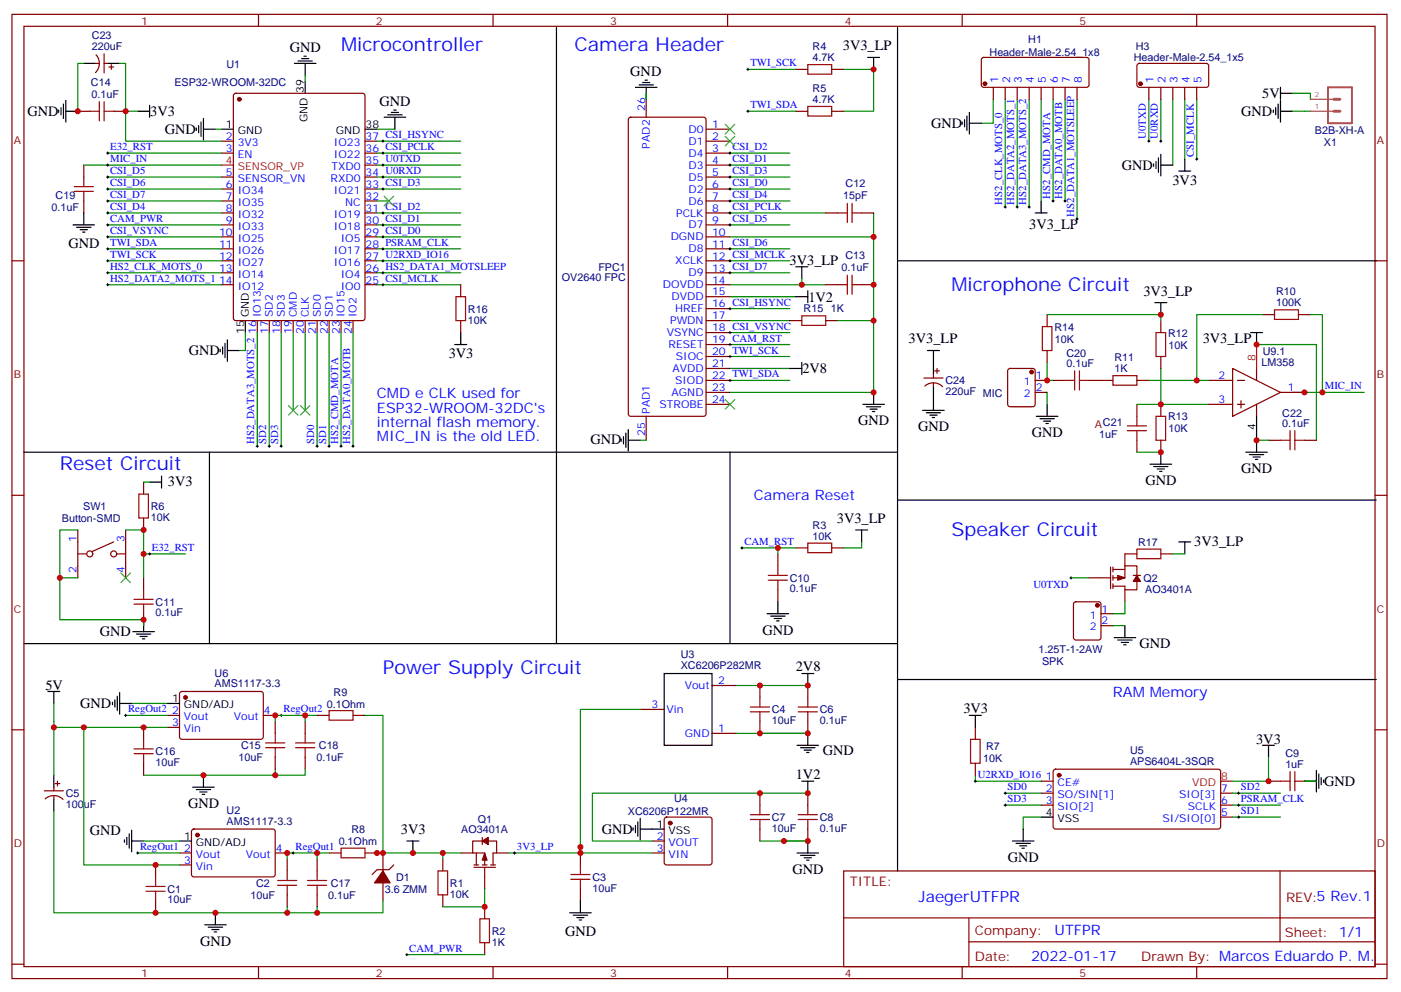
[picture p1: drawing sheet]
<svg xmlns="http://www.w3.org/2000/svg" width="413mm" height="293mm" viewBox="0 0 413 293" stroke-linecap="round" stroke-linejoin="round" font-family="sans-serif">
<g fill="none" stroke="#870000" stroke-width=".35">
<path d="M3.5 4.2h405.4v284.4h-405.4zM7.1 7.8h398.2v277.2h-398.2zM28.2 18.7h1.1M28.3 16.2a3.8 3.8 0 0 1-.2 5.2M30.7 15.9v5.6M30.7 18.7h1M32.1 19.8h1.4M32.8 19.1v1.4M76.2 4.2v3.6M145.3 4.2v3.6M214.5 4.2v3.6M283.6 4.2v3.6"/>
<path d="M289.5 17.1l.5-.2 30.6 .1 .4 .6v7.7l-.7 .5-30.6-.1-.4-.7v-7.4zM335.4 18.9l.4-.2 20.1 .1 .4 .6-.1 5.9-.6 .5-20-.1-.5-.7v-5.6zM352.8 4.2v3.6M22.9 32.8h3.6M33.5 32.8h3.5M69 27.7l.5-.2h37.4l.6 .4 .1 65.9-.5 .7h-37.6l-.7-.4v-65.9zM185.4 34.8l.5-.2h21.5l.7 .4v87.1l-.4 .6-21.8 .1-.6-.5-.1-87zM190.5 27.5v7.1M208.1 38.1h7.1M234.6 20.5h3.5M234.6 32.8h3.5M245.2 20.5h3.5"/>
<path d="M245.2 32.8h3.5M292.8 25.8v3.5M296.3 25.8v3.5M299.9 25.8v3.5M303.4 25.8v3.5M306.9 25.8v3.5M310.4 25.8v3.5M314 25.8v3.5M317.5 25.8v3.5M338.7 25.8v3.5M342.2 25.8v3.5M345.7 25.8v3.5"/>
<path d="M349.2 25.8v3.5M352.8 25.8v3.5M24.7 48.7v3.5M24.7 59.3v3.5M65.3 41.6h3.5M65.3 45.2h3.5M65.3 52.2h3.5M65.3 55.7h3.5M65.3 59.3h3.5M107.6 41.6h3.5M107.6 45.2h3.5M107.6 48.7h3.5"/>
<path d="M107.6 52.2h3.5M107.6 55.7h3.5M107.6 59.3h3.5M208.1 41.6h7.1M208.1 45.2h7.1M208.1 48.7h7.1M208.1 52.2h7.1M208.1 55.7h7.1M208.1 59.3h7.1M3.5 76.9h3.6M65.3 76.9h3.5M65.3 62.8h3.5"/>
<path d="M65.3 66.3h3.5M65.3 69.8h3.5M65.3 73.4h3.5M107.6 76.9h3.5M107.6 62.8h3.5M107.6 66.3h3.5M107.6 69.8h3.5M107.6 73.4h3.5M208.1 76.9h7.1M208.1 62.8h7.1M208.1 66.3h7.1M208.1 69.8h7.1"/>
<path d="M208.1 73.4h7.1M243.4 62.8h3.5M254 62.8h3.5M405.3 76.9h3.6M65.3 80.4h3.5M65.3 84h3.5M75.8 94.5v3.6M79.4 94.5v3.6M82.9 94.5v3.6M86.4 94.5v3.6M90 94.5v3.6M93.5 94.5v3.6"/>
<path d="M97 94.5v3.6M100.5 94.5v3.6M104.1 94.5v3.6M107.6 80.4h3.5M107.6 84h3.5M135.8 84v3.5M135.8 94.5v3.6M208.1 80.4h7.1M208.1 84h7.1M208.1 87.5h7.1M208.1 91h7.1M208.1 94.5h7.1"/>
<path d="M208.1 98.1h7.1M232.8 94.5h3.6M243.4 84h3.5M243.4 94.5h3.5M254 84h3.5M308.7 92.8v3.5M342.2 94.5v3.6M372.2 92.8h3.5M382.8 92.8h3.5M208.1 101.6h7.1M208.1 105.1h7.1M208.1 108.7h7.1"/>
<path d="M208.1 112.2h7.1M208.1 115.7h7.1M208.1 119.2h7.1M272.3 111.5h5.7M272.6 113.9a3.8 3.8 0 0 1 5.3 .1M275.2 110.4v1.1M275.2 112.9v1M275.5 109.4h1.4M276.2 108.7v1.4M297.3 108.9l.4-.2h6.7l.5 .2 .3 .5v9.8l-.3 .5-.5 .2h-6.7l-.5-.2-.2-.5v-9.8zM305.2 112.2h3.5M305.2 115.7h3.5"/>
<path d="M308.7 103.4v3.5M310.4 112.2h3.6M321 112.2h7.1M335.1 112.2h3.6M335.1 119.2v3.6M342.2 105.1v3.6M342.2 119.2v3.6M356.3 112.2h7.1M356.3 119.2h7.1M363.4 108.7l14.1 7-14.1 7.1zM364.8 112.2h2.1M364.8 119.2h2.1"/>
<path d="M365.8 118.2v2.1M370.4 108.7v3.5M370.4 119.2v3.6M377.5 115.7h7M190.5 122.8v7M335.1 129.8v3.5M342.2 129.8v3.5M373.9 129.8h3.6M384.5 129.8h3.6M3.5 146h3.6M22.9 156.3v14.1M33.5 159.8l-6.3 2.8"/>
<path d="M37 156.3v14.1M42.3 142.2v3.5M42.3 152.8v3.5M405.3 146h3.6M22.9 163.3h2.5M34.6 163.3h2.4M42.3 170.4v3.5M229.3 163.3v3.6M229.3 173.9v3.5M234.6 161.6h3.5M245.2 161.6h3.5M316.7 177.7l.4-.3h6.7l.5 .3 .3 .5v9.8l-.3 .5-.5 .2h-6.7l-.5-.2-.2-.5v-9.8z"/>
<path d="M321 170.4h6.4M327.4 167.2v6.4M328.1 167.9h3.5M328.1 167.2v1.4M328.1 169.7v1.4M328.1 172.2v1.4M331.6 166.9h3.5v2.8M331.6 166.9v3.5h-3.5M331.6 173.9v3.5M334.1 169.7h2.1M335.1 171.4v2.5h-3.5v-1h-3.5M335.1 163.3h-3.5v3.6"/>
<path d="M342.2 163.3h3.5M42.3 181v3.5M324.6 181h3.5M324.6 184.5h3.5M3.5 215.2h3.6M42.3 214.5v3.5M49.4 211h3.5M49.4 214.5h3.5M53.2 204.1l.4-.2 23.6 .1 .4 .6-.1 13-.6 .4h-23.6l-.4-.7v-12.7zM77.6 211h3.5M81.1 212.7v3.6M90 212.7v3.6"/>
<path d="M93.5 211h3.5M104.1 211h3.5M188.7 209.2h7.1M209.9 216.3h7.1M209.9 202.1h7.1M224 202.1v3.6M224 212.7v3.6M238.1 202.1v3.6M238.1 212.7v3.6M287.5 214.5v3.5M405.3 215.2h3.6M13.1 233.2h5.6"/>
<path d="M13.3 235.6a3.8 3.8 0 0 1 5.3 .1M15.9 232.1v1.1M15.9 234.6v1.1M16.2 231.1h1.4M16.9 230.4v1.4M42.3 225.1v3.5M81.1 223.3v3.5M90 223.3v3.5M224 233.9v3.5M238.1 233.9v3.5M287.5 225.1v3.5M306.9 230.4h3.5"/>
<path d="M306.9 233.9h3.5M306.9 237.4h3.5M310.7 227l.4-.2 48.3 .1 .4 .6v16.5l-.7 .5-48.2-.1-.5-.6v-16.3zM359.8 233.9h3.6M359.8 237.4h3.6M373.9 230.4h3.6M384.5 230.4h3.6M45.9 255.1v3.5M52.9 251.5h3.5M52.9 255.1h3.5M56.7 244.7l.4-.2h23.6l.4 .7v13l-.7 .4-23.5-.1-.5-.6v-12.7zM81.1 251.5h3.6"/>
<path d="M84.7 253.3v3.5M93.5 253.3v3.5M97 251.5h3.5M107.6 251.5h3.5M112.9 251.5v5.3M116.1 255.1l-1.4 1.4h-3.6l-1.4 1.4M130.5 253.3v3.5M135.8 251.5h3.5M139.3 251.5h3.6v3.6M139.7 255.1h1.4M139.7 255.8h6.3M140.4 251.5v3.6"/>
<path d="M142.2 248h-2.9v3.5M142.2 246.9v2.2M142.2 255.1h1.4M142.9 255.8v6.3M143.9 248h2.5v3.5h-1.1v3.6M144.6 255.1h1.4M146.4 251.5h3.5M171.1 251.5v3.6M192.3 251.5h3.5M192.3 248h3.5M196 241.2l.5-.3h12.7l.5 .3 .2 .5v12.7l-.2 .5-.5 .2h-12.7l-.5-.3-.2-.4v-12.7zM224 244.5v3.5"/>
<path d="M238.1 244.5v3.5M248.7 256.8h156.6v28.2h-156.6zM359.8 240.9h3.6M377.3 256.8v20.9M45.9 265.6v3.6M84.7 263.9v3.5M93.5 263.9v3.5M112.9 260.4v5.2M130.5 263.9v3.5M142.9 267.4v3.5M142.9 278v3.5M171.1 262.1v3.5"/>
<path d="M248.7 270.7h156.5M285.6 277.7h119.6M285.6 270.7v14.1M3.5 284.3h3.6M76.2 285v3.6M145.3 285v3.6M214.5 285v3.6M283.6 285v3.6M352.8 285v3.6M405.3 284.3h3.6"/>
<circle cx="26.5" cy="163.3" r=".88"/>
<circle cx="33.5" cy="163.3" r=".88"/>
</g>
<g fill="none" stroke="#000" stroke-width=".35">
<path d="M24.7 18.7h3.5M31.7 18.7h3.6M86.8 18.7h6.3M87.8 18h4.3M88.9 17.3h2.1M89.6 16.6h.7M90 18.7v3.5M164 8.1v181.7h-156.9M255.8 16.9h3.5M257.5 16.9v3.6M264.6 8.1v248.7M17.3 32.5v.7"/>
<path d="M18 31.8v2.1M18.7 30.7v4.2M19.4 32.8h3.5M19.4 29.6v6.4M40.6 32.8h3.5M44.1 31v3.6M57.9 37.7v.8M58.6 37v2.2M59.3 36v4.2M60 38.1h3.5M60 34.9v6.4M65.3 38.1h3.5"/>
<path d="M90 24v3.5M107.6 38.1h3.5M113.2 34.6h6.4M114.3 33.9h4.2M115.4 33.2h2.1M116.1 32.5h.7M116.4 34.6v3.5M187.3 25.8h6.4M188.4 25h4.2M189.4 24.3h2.2M190.1 23.6h.8M190.5 25.8v3.5"/>
<path d="M283.6 36v.7M284.3 35.3v2.1M285 34.2v4.3M285.8 36.3h3.5M285.8 33.2v6.3M375.4 32.5v.7M376.1 31.8v2.1M376.8 30.7v4.2M377.5 32.8h3.5M377.5 27.5h3.5M377.5 25.8v3.5M377.5 29.6v6.4"/>
<path d="M306.9 59.3v3.5M340.1 48.3v.7M340.8 47.6v2.1M341.5 46.6v4.2M342.2 45.5v6.4M342.2 48.7h3.5M347.5 50.4h3.5M349.2 46.9v3.5M21.5 66.3h6.4M22.6 67h4.2M23.6 67.7h2.2M24.3 68.4h.7"/>
<path d="M24.7 62.8v3.5M234.6 78.7h3.5M236.4 78.7v3.5M264.6 76.9h141.1M305.2 62.8h3.5M72.3 94.5v3.6M135.8 98.1v3.5M234.6 87.5h3.5M238.1 85.7v3.6M340.4 89.3h3.6M342.2 89.3v3.5M368.7 98.1h3.5"/>
<path d="M370.4 98.1v3.5M64.9 103v.7M65.6 102.3v2.1M66.3 101.2v4.3M67 103.4h3.6M67 100.2v6.3M134.1 101.6h3.5M232.8 108.7h3.6M236.4 106.9v3.5M254.4 119.2h6.3M255.4 119.9h4.2M257.5 115.7v3.5"/>
<path d="M273.4 103.4h3.5M275.2 103.4v7M275.2 113.9v7.1M308.7 119.2v3.6M7.1 133.3h257.5M61.7 133.3v56.5M183.1 129.5v.7M183.8 128.8v2.1M184.5 127.7v4.2M185.2 129.8h3.5M185.2 126.6v6.4M215.2 133.3v56.5"/>
<path d="M256.5 120.7h2.1M257.2 121.4h.7M272 121h6.3M273 121.7h4.3M274.1 122.4h2.1M274.8 123.1h.7M305.5 122.8h6.4M306.6 123.5h4.2M307.6 124.2h2.1M308.3 124.9h.7M339 136.9h6.4M340.1 137.6h4.2"/>
<path d="M341.1 138.3h2.2M341.8 139h.7M342.2 133.3v3.6M367.2 133.3h6.4M368.3 134.1h4.2M369.4 134.8h2.1M370.1 135.5h.7M370.4 122.8v10.5M44.1 142.2h3.5M47.6 140.4v3.5M252.2 156.3h3.6M254 156.3v3.5"/>
<path d="M264.6 147.5h141.1M347.5 159.8h3.5M349.2 159.8v3.5M229.3 177.4v3.6M39.2 186.3h6.3M40.2 187h4.2M41.3 187.7h2.1M42 188.4h.7M42.3 182.7v3.6M164 189.8h100.6M195.8 198.6h14.1v21.2h-14.1zM226.1 181h6.4"/>
<path d="M227.2 181.7h4.2M228.2 182.4h2.2M229 183.1h.7M236.4 198.6h3.5M238.1 198.6v3.5M328.4 188h6.4M329.5 188.7h4.2M330.6 189.4h2.1M331.3 190.1h.7M331.6 184.5v3.5M14.1 203.9h3.5M15.9 203.9v3.5"/>
<path d="M33.2 207.1v.7M33.9 206.4v2.1M34.6 205.3v4.3M35.3 207.4h3.5M35.3 204.3v6.3M49.4 207.4h3.5M234.9 219.8h6.4M238.1 216.3v3.5M264.6 200.4h141.1M285.8 211h3.5M287.5 211v3.5M372.2 219.8h3.5"/>
<path d="M373.9 219.8v3.5M15.9 228.6v3.5M15.9 235.7v3.5M56.8 232.1h6.3M57.9 232.8h4.2M58.9 233.5h2.1M59.6 234.2h.7M60 228.6v3.5M236 220.5h4.2M236.4 230.4h3.5M237.1 221.2h2.1M237.8 221.9h.7"/>
<path d="M238.1 230.4v3.5M384.5 230.4h3.6M388.1 227.2v6.3M388.8 228.2v4.3M389.5 229.3v2.1M390.2 230v.7M36.7 247.7v.7M37.4 246.9v2.2M38.1 245.9v4.2M38.8 248h3.5M38.8 244.8v6.4M52.9 248h3.5"/>
<path d="M119.9 248h3.6M121.7 248v3.5M186.6 244.1v.7M187.3 243.4v2.1M188 242.4v4.2M188.7 244.5h7.1M188.7 241.3v6.4M234.9 251.5h6.4M236 252.2h4.2M237.1 252.9h2.1M237.8 253.6h.7M238.1 248v3.5"/>
<path d="M298.4 248h6.4M299.5 248.7h4.2M300.6 249.4h2.1M301.3 250.1h.7M301.6 244.5v3.5M306.9 240.9h3.5M60.3 272.7h6.4M61.4 273.4h4.2M62.4 274.1h2.2M63.1 274.8h.8M63.5 269.2v3.5M167.9 269.2h6.4"/>
<path d="M169 269.9h4.2M170 270.6h2.2M170.7 271.3h.7M171.1 265.6v3.6"/>
</g>
<path d="M65.3 48.7h3.5M370.4 101.6v7.1M359.8 230.4h3.6" fill="none" stroke="#f00" stroke-width=".35"/>
<g fill="#870000" stroke="#870000" stroke-width=".35">
<path d="M142.9 251.5l.7 2.1h-1.4z"/>
<path d="M142.2 248l1.7-1.1v2.2z"/>
<path d="M112.9 256.8l2.1 3.6h-4.6z"/>
<path d="M329.5 169.7l2.1 .7-2.1 .7z"/>
<path d="M335.1 169.7l1.1 1.7h-2.1z"/>
<circle cx="70.6" cy="29.3" r=".53"/>
<circle cx="58.2" cy="246.2" r=".53"/>
<circle cx="197.6" cy="242.7" r=".53"/>
<circle cx="312.2" cy="228.6" r=".53"/>
<circle cx="290.3" cy="24.7" r=".53"/>
<circle cx="54.7" cy="205.7" r=".53"/>
<circle cx="304.1" cy="109.7" r=".53"/>
<circle cx="323.5" cy="178.5" r=".53"/>
<circle cx="336.2" cy="24.7" r=".53"/>
</g>
<g fill="none" stroke="#a10000" stroke-width=".35">
<path d="M238.1 19.1h7.1v2.8h-7.1zM26.5 32.8h2.8M29.3 30v5.6M30.7 30v5.6M30.7 32.8h2.8M238.1 31.4h7.1v2.8h-7.1zM21.9 56.4h5.6M21.9 55h5.6M24.7 52.2v2.8M24.7 56.4v2.9M249.8 60v5.6M251.2 60v5.6"/>
<path d="M246.9 62.8h2.9M251.2 62.8h2.8M134.4 87.5h2.8v7h-2.8zM236.4 93.1h7v2.9h-7zM246.9 84h2.9M249.8 81.1v5.7M251.2 81.1v5.7M251.2 84h2.8M307.3 96.3h2.8v7.1h-2.8zM340.8 98.1h2.8v7h-2.8zM375.7 91.4h7.1v2.8h-7.1zM314 112.2h2.8"/>
<path d="M316.8 109.4v5.6M318.2 112.2h2.8M318.2 109.4v5.6M328.1 110.8h7v2.8h-7zM332.3 127h5.7M332.3 125.6h5.7M335.1 122.8v2.8M335.1 127v2.8M340.8 122.8h2.8v7h-2.8zM377.5 129.8h2.8M380.3 127v5.6M381.7 127v5.6"/>
<path d="M381.7 129.8h2.8M40.9 145.7h2.8v7.1h-2.8zM39.5 176.7h5.7M39.5 178.2h5.7M42.3 173.9v2.8M42.3 178.2v2.8M226.5 169.7h5.6M226.5 171.1h5.6M229.3 166.9v2.8M229.3 171.1v2.8M238.1 160.2h7.1v2.8h-7.1zM335.1 161.9h7.1v2.8h-7.1z"/>
<path d="M42.3 218v2.8M78.3 219.1h5.7M81.1 216.3v2.8M87.1 219.1h5.7M90 216.3v2.8M97 209.6h7.1v2.8h-7.1zM221.2 208.5h5.6M221.2 209.9h5.6M224 205.7v2.8M224 209.9v2.8M235.3 208.5h5.6M235.3 209.9h5.6"/>
<path d="M238.1 205.7v2.8M238.1 209.9v2.8M286.1 218h2.8v7.1h-2.8zM39.5 220.8h5.7M39.5 222.3h5.7M42.3 222.3v2.8M78.3 220.5h5.7M81.1 220.5v2.8M87.1 220.5h5.7M90 220.5v2.8M224 237.4v2.8M238.1 237.4v2.8"/>
<path d="M377.5 230.4h2.8M380.3 227.5v5.7M381.7 230.4h2.8M381.7 227.5v5.7M45.9 258.6v2.8M81.8 259.6h5.7M84.7 256.8v2.8M90.7 259.6h5.6M93.5 256.8v2.8M100.5 250.1h7.1v2.8h-7.1zM129.1 256.8h2.8v7.1h-2.8zM168.3 257.9h5.6"/>
<path d="M168.3 259.3h5.6M171.1 255.1v2.8M171.1 259.3v2.8M221.2 240.2h5.6M221.2 241.7h5.6M224 241.7v2.8M235.3 240.2h5.6M235.3 241.7h5.6M238.1 241.7v2.8M43 261.4h5.7M43 262.8h5.7M45.9 262.8v2.8"/>
<path d="M81.8 261.1h5.7M84.7 261.1v2.8M90.7 261.1h5.6M93.5 261.1v2.8M141.5 270.9h2.8v7.1h-2.8z"/>
</g>
<g fill="none" stroke="#008700" stroke-width=".35">
<path d="M24.7 18.7h-1.8v14.1M35.3 18.7h1.7v14.1M40.6 32.8h-3.6v8.8h28.3M63.5 38.1h1.8M90 22.2v1.8M111.1 38.1h5.3M190.5 27.5v1.8M220.5 32.8h14.1M220.5 20.5h14.1M248.7 20.5h8.8v12.3h-8.8M292.8 29.3v7h-3.5M296.3 29.3v31.7"/>
<path d="M299.9 29.3v31.7M303.4 29.3v31.7M306.9 29.3v30M310.4 29.3v30M314 29.3v30M317.5 29.3v35.3M338.7 29.3v12.3M342.2 29.3v12.3M345.7 29.3v19.4M349.2 29.3v17.6M352.8 29.3v17.6M381 27.5h5.3v1.8"/>
<path d="M381 32.8h5.3M24.7 48.7h40.6M31.7 45.2h33.6M31.7 52.2h33.6M31.7 55.7h33.6M31.7 59.3h33.6M111.1 45.2h24.7M111.1 48.7h24.7M111.1 52.2h24.7M111.1 55.7h24.7M111.1 59.3h3.6M111.1 41.6h24.7"/>
<path d="M215.2 45.2h17.6M215.2 48.7h17.6M215.2 52.2h17.6M215.2 55.7h17.6M215.2 59.3h17.6M31.7 62.8h33.6M31.7 66.3h33.6M31.7 69.8h33.6M31.7 73.4h33.6M31.7 76.9h33.6M111.1 62.8h24.7M111.1 66.3h24.7"/>
<path d="M111.1 69.8h24.7M111.1 73.4h24.7M111.1 76.9h24.7M215.2 62.8h28.2M215.2 66.3h17.6M215.2 69.8h42.3M215.2 73.4h17.6M215.2 76.9h17.6M257.5 62.8v52.9h-42.3M31.7 80.4h33.6M31.7 84h33.6M72.3 98.1v5.3h-1.7"/>
<path d="M75.8 98.1v33.5M79.4 98.1v33.5M82.9 98.1v33.5M86.4 98.1v22.9M90 98.1v22.9M93.5 98.1v33.5M97 98.1v33.5M100.5 98.1v33.5M104.1 98.1v33.5M111.1 80.4h24.7M111.1 84h24.7M215.2 84h28.2"/>
<path d="M215.2 80.4h17.6M215.2 87.5h19.4M215.2 91h17.6M215.2 94.5h17.6M215.2 98.1h17.6M236.4 82.2v1.8M246.9 94.5h10.6M308.7 92.8h33.5v1.7M372.2 92.8h-19.4v19.4h-14.1M386.3 92.8h3.5v22.9M215.2 101.6h17.6M215.2 105.1h17.6"/>
<path d="M215.2 108.7h17.6M215.2 112.2h17.6M308.7 106.9v5.3h1.7M308.7 115.7v3.5M335.1 119.2h7.1M342.2 108.7v10.5h14.1M352.8 112.2h3.5M370.4 101.6h17.7v28.2M381 115.7h21.2M188.7 129.8h1.8M335.1 133.3h7.1M370.4 129.8h3.5"/>
<path d="M22.9 156.3h-5.3v14.1M37 156.3h5.3v7M42.3 142.2h1.8M254 159.8v1.8h-5.3M22.9 170.4h-5.3v12.3h24.7v1.8M54.7 163.3h-12.4v7.1M218.7 161.6h15.9M229.3 161.6v1.7M315.7 170.4h5.3M331.6 177.4v3.6h-3.5M345.7 163.3h3.5M328.1 184.5h3.5"/>
<path d="M15.9 207.4v21.2M15.9 214.5h33.5M24.7 214.5v40.6h28.2M37 211h12.4M38.8 207.4h10.6M90 211v1.7M93.5 211h-12.4v1.7M107.6 211h5.3v40.5h-1.8h19.4v1.8M188.7 209.2h-17.6v42.3h-21.2M217 202.1h21.1M217 216.3h21.1M15.9 239.2v30h68.8v-1.8"/>
<path d="M81.1 226.8v1.8h-38.8M90 226.8v1.8h-8.9M238.1 233.9h-63.5v14.1h17.7M287.5 228.6v1.8h19.4M296.3 233.9h10.6M296.3 237.4h10.6M363.4 233.9h14.1M363.4 237.4h14.1M373.9 223.3v7.1h-10.5M384.5 230.4h3.6M40.6 251.5h12.3M42.3 248h10.6"/>
<path d="M93.5 251.5v1.8M97 251.5h-12.3v1.8M130.5 251.5h5.3M171.1 249.8v1.7h21.2M224 248h14.1M306.9 240.9h-5.3v3.6M363.4 240.9h14.1M93.5 267.4v1.8h-8.8M112.9 265.6v3.6h-19.4M142.9 262.1v5.3h-12.4M119.9 281.5h23"/>
</g>
<g fill="none" stroke="#000" stroke-width=".29">
<path d="M220.1 20.5h.7M220.1 32.8h.7M220.5 20.1v.7M220.5 32.5v.7M31.4 48.7h.7M31.4 45.2h.7M31.4 52.2h.7M31.4 59.3h.7M31.4 55.7h.7M31.7 44.8v.7M31.7 48.3v.7M31.7 51.9v.7"/>
<path d="M31.7 55.4v.7M31.7 58.9v.7M112.5 48.7h.7M112.5 45.2h.7M112.5 52.2h.7M112.5 55.7h.7M112.5 41.6h.7M112.9 41.3v.7M112.9 44.8v.7M112.9 48.3v.7M112.9 51.9v.7M112.9 55.4v.7"/>
<path d="M214.8 48.7h.7M214.8 45.2h.7M214.8 52.2h.7M214.8 59.3h.7M214.8 55.7h.7M215.2 44.8v.7M215.2 48.3v.7M215.2 51.9v.7M215.2 55.4v.7M215.2 58.9v.7M310.1 59.3h.7M310.4 58.9v.7"/>
<path d="M313.6 59.3h.7M314 58.9v.7M338.3 41.6h.7M338.7 41.3v.7M341.8 41.6h.7M342.2 41.3v.7M352.4 46.9h.7M352.8 46.6v.7M31.4 66.3h.7M31.4 73.4h.7M31.4 62.8h.7M31.4 76.9h.7"/>
<path d="M31.4 69.8h.7M31.7 62.4v.7M31.7 66v.7M31.7 69.5v.7M31.7 73v.7M31.7 76.6v.7M112.5 66.3h.7M112.5 73.4h.7M112.5 62.8h.7M112.5 76.9h.7M112.5 69.8h.7M112.9 62.4v.7"/>
<path d="M112.9 66v.7M112.9 69.5v.7M112.9 73v.7M112.9 76.6v.7M214.8 66.3h.7M214.8 73.4h.7M214.8 62.8h.7M214.8 76.9h.7M215.2 62.4v.7M215.2 66v.7M215.2 73v.7M215.2 76.6v.7"/>
<path d="M296 61h.7M296.3 60.7v.7M299.5 61h.7M299.9 60.7v.7M303 61h.7M303.4 60.7v.7M317.1 64.6h.8M317.5 64.2v.7M31.4 80.4h.7M31.4 84h.7M31.7 80.1v.7M31.7 83.6v.7"/>
<path d="M112.5 80.4h.7M112.5 84h.7M112.9 80.1v.7M112.9 83.6v.7M214.8 80.4h.7M214.8 91h.7M214.8 98.1h.7M215.2 80.1v.7M215.2 90.7v.7M215.2 97.7v.7M214.8 105.1h.7M214.8 101.6h.7"/>
<path d="M214.8 112.2h.7M215.2 101.2v.8M215.2 104.8v.7M215.2 111.8v.7M389.5 115.7h.7M389.8 115.4v.7M75.5 131.6h.7M75.8 131.2v.7M79 131.6h.7M79.4 131.2v.7M82.5 131.6h.8M82.9 131.2v.7"/>
<path d="M93.1 131.6h.7M93.5 131.2v.7M96.7 131.6h.7M97 131.2v.7M100.2 131.6h.7M100.5 131.2v.7M103.7 131.6h.7M104.1 131.2v.7M43.7 163.3h.7M44.1 163v.7M218.4 161.6h.7M218.7 161.2v.7"/>
<path d="M315.4 170.4h.7M315.7 170v.7M36.7 211h.7M37 210.6v.7M82.5 211h.8M82.9 210.6v.7M287.2 230.4h.7M287.5 230v.7M296 233.9h.7M296 237.4h.7M296.3 233.5v.7M296.3 237.1v.7"/>
<path d="M364.8 233.9h.7M364.8 237.4h.7M365.1 233.5v.7M365.1 237.1v.7M40.2 251.5h.7M40.6 251.2v.7M86.1 251.5h.7M86.4 251.2v.7M151.3 251.5h.7M151.7 251.2v.7M364.8 240.9h.7M365.1 240.6v.7"/>
<path d="M119.6 281.5h.7M119.9 281.2v.7"/>
</g>
<g fill="none" stroke="#3c3" stroke-width=".35">
<path d="M213.8 36.7l2.8 2.8M216.6 36.7l-2.8 2.8M113.2 57.9l2.9 2.8M116.1 57.9l-2.9 2.8M213.8 40.2l2.8 2.8M216.6 40.2l-2.8 2.8M85 119.6l2.8 2.8M87.8 119.6l-2.8 2.8M88.5 119.6l2.9 2.8M91.4 119.6l-2.9 2.8M213.8 117.8l2.8 2.9M216.6 117.8l-2.8 2.9"/>
<path d="M35.6 169l2.9 2.8M38.5 169l-2.9 2.8"/>
</g>
<path d="M391.5 25.8h7v10.5h-7z" fill="none" stroke="#a64a4a" stroke-width=".56"/>
<path d="M393.2 29.3h1.8M393.2 32.8h1.8" fill="none" stroke="#a64a4a" stroke-width=".85"/>
<path d="M386.3 32.8h6.9M386.3 29.3h6.9" fill="none" stroke="#a64a4a" stroke-width=".35"/>
<g fill="#c00">
<circle cx="130.5" cy="251.5" r=".88"/>
<circle cx="142.9" cy="267.4" r=".88"/>
<circle cx="231.1" cy="248" r=".88"/>
<circle cx="224" cy="216.3" r=".88"/>
<circle cx="238.1" cy="233.9" r=".88"/>
<circle cx="224" cy="233.9" r=".88"/>
<circle cx="238.1" cy="216.3" r=".88"/>
<circle cx="238.1" cy="248" r=".88"/>
<circle cx="229.3" cy="161.6" r=".88"/>
<circle cx="257.5" cy="20.5" r=".88"/>
<circle cx="17.6" cy="170.4" r=".88"/>
<circle cx="373.9" cy="230.4" r=".88"/>
<circle cx="257.5" cy="84" r=".88"/>
<circle cx="257.5" cy="69.8" r=".88"/>
<circle cx="257.5" cy="115.7" r=".88"/>
<circle cx="257.5" cy="94.5" r=".88"/>
<circle cx="171.1" cy="251.5" r=".88"/>
<circle cx="236.4" cy="84" r=".88"/>
<circle cx="224" cy="202.1" r=".88"/>
<circle cx="238.1" cy="202.1" r=".88"/>
<circle cx="63.5" cy="269.2" r=".88"/>
<circle cx="45.9" cy="269.2" r=".88"/>
<circle cx="60" cy="228.6" r=".88"/>
<circle cx="15.9" cy="214.5" r=".88"/>
<circle cx="42.3" cy="214.5" r=".88"/>
<circle cx="121.7" cy="251.5" r=".88"/>
<circle cx="84.7" cy="251.5" r=".88"/>
<circle cx="81.1" cy="211" r=".88"/>
<circle cx="84.7" cy="269.2" r=".88"/>
<circle cx="93.5" cy="251.5" r=".88"/>
<circle cx="90" cy="211" r=".88"/>
<circle cx="81.1" cy="228.6" r=".88"/>
<circle cx="111.1" cy="251.5" r=".88"/>
<circle cx="93.5" cy="269.2" r=".88"/>
<circle cx="112.9" cy="251.5" r=".88"/>
<circle cx="171.1" cy="249.8" r=".88"/>
<circle cx="342.2" cy="119.2" r=".88"/>
<circle cx="342.2" cy="92.8" r=".88"/>
<circle cx="389.8" cy="115.7" r=".88"/>
<circle cx="342.2" cy="133.3" r=".88"/>
<circle cx="42.3" cy="182.7" r=".88"/>
<circle cx="384.5" cy="115.7" r=".88"/>
<circle cx="352.8" cy="112.2" r=".88"/>
<circle cx="37" cy="32.8" r=".88"/>
<circle cx="370.4" cy="101.6" r=".88"/>
<circle cx="370.4" cy="129.8" r=".88"/>
<circle cx="24.7" cy="214.5" r=".88"/>
<circle cx="45.9" cy="255.1" r=".88"/>
<circle cx="42.3" cy="163.3" r=".88"/>
<circle cx="42.3" cy="156.3" r=".88"/>
<circle cx="308.7" cy="112.2" r=".88"/>
<circle cx="22.9" cy="32.8" r=".88"/>
</g>
<g font-size="5.6" fill="#00f">
<text x="100.5" y="15.2">Microcontroller</text>
<text x="169.3" y="15.2">Camera Header</text>
<text x="280.5" y="85.7">Microphone Circuit</text>
<text x="17.6" y="138.6">Reset Circuit</text>
<text x="280.5" y="158">Speaker Circuit</text>
<text x="112.9" y="198.6">Power Supply Circuit</text>
</g>
<text font-size="4.6" fill="#00f" x="270.8" y="265.8">JaegerUTFPR</text>
<g font-size="4.2">
<text x="85.4" y="15.4">GND</text>
<text x="248.5" y="14.8">3V3_LP</text>
<text x="185.8" y="22.5">GND</text>
<text x="372.1" y="28.9">5V</text>
<text x="8.1" y="34.1">GND</text>
<text x="44.3" y="34.1">3V3</text>
<text x="111.9" y="31.3">GND</text>
<text x="365.8" y="34.2">GND</text>
<text x="48.6" y="39.5">GND</text>
<text x="274.5" y="37.7">GND</text>
<text x="330.7" y="50.1">GND</text>
<text x="345.6" y="54.5">3V3</text>
<text x="303.4" y="67.6">3V3_LP</text>
<text x="20.2" y="73">GND</text>
<text x="232.8" y="78.2">3V3_LP</text>
<text x="238.3" y="88.9">1V2</text>
<text x="337.1" y="87.2">3V3_LP</text>
<text x="267.9" y="101.2">3V3_LP</text>
<text x="354.5" y="101.1">3V3_LP</text>
<text x="55.7" y="104.8">GND</text>
<text x="132.3" y="105.6">3V3</text>
<text x="236.5" y="110.1">2V8</text>
<text x="252.9" y="125.3">GND</text>
<text x="174.1" y="131">GND</text>
<text x="270.6" y="127.2">GND</text>
<text x="304.1" y="128.9">GND</text>
<text x="49.5" y="143.4">3V3</text>
<text x="337.7" y="143">GND</text>
<text x="365.9" y="139.5">GND</text>
<text x="246.7" y="154.1">3V3_LP</text>
<text x="352.1" y="161.1">3V3_LP</text>
<text x="29.4" y="187.7">GND</text>
<text x="224.8" y="187.1">GND</text>
<text x="335.9" y="191.1">GND</text>
<text x="234.6" y="197.9">2V8</text>
<text x="13.4" y="203.5">5V</text>
<text x="23.6" y="208.8">GND</text>
<text x="284" y="210.3">3V3</text>
<text x="370.3" y="219.4">3V3</text>
<text x="242.5" y="222.8">GND</text>
<text x="234.6" y="229.7">1V2</text>
<text x="390.3" y="231.8">GND</text>
<text x="55.4" y="238.3">GND</text>
<text x="118.2" y="245.8">3V3</text>
<text x="177.4" y="245.9">GND</text>
<text x="26.5" y="246.2">GND</text>
<text x="233.6" y="257.7">GND</text>
<text x="297.1" y="254.2">GND</text>
<text x="166.6" y="275.9">GND</text>
<text x="59" y="278.9">GND</text>
</g>
<g font-size="4.2" fill="#00f">
<text x="111.1" y="117.5">CMD e CLK used for</text>
<text x="111.1" y="121.7">ESP32-WROOM-32DC's</text>
<text x="111.1" y="125.9">internal flash memory.</text>
<text x="111.1" y="130.2">MIC_IN is the old LED.</text>
<text x="222.2" y="147.5">Camera Reset</text>
<text x="328.1" y="205.7">RAM Memory</text>
<text x="310.9" y="275.6">UTFPR</text>
<text x="304" y="283.4">2022-01-17</text>
</g>
<g font-size="3.9" fill="#800">
<text x="250.5" y="261.4">TITLE:</text>
<text x="379.1" y="266.1">REV:5 Rev.1</text>
<text x="287.4" y="275.6">Company:</text>
<text x="378.7" y="276.2">Sheet: 1/1</text>
<text x="287.4" y="283.3">Date:</text>
<text x="336.4" y="283.4">Drawn By: Marcos Eduardo P. M.</text>
</g>
<g font-size="3.2" fill="#000080">
<text x="27.1" y="11.6">C23</text>
<text x="27.1" y="14.8">220uF</text>
<text x="239.5" y="18">4.7K</text>
<text x="239.5" y="14.8">R4</text>
<text x="291.7" y="16.4">Header-Male-2.54_1x8</text>
<text x="303.1" y="12.7">H1</text>
<text x="334.8" y="14.6">H3</text>
<text x="66.8" y="20">U1</text>
<text x="334.2" y="18.1">Header-Male-2.54_1x5</text>
<text x="26.8" y="25.2">C14</text>
<text x="27" y="28.9">0.1uF</text>
<text x="51.4" y="25.2">ESP32-WROOM-32DC</text>
<text x="239.5" y="27.2">R5</text>
<text x="239.5" y="30.3">4.7K</text>
<text x="387.6" y="39.4">B2B-XH-A</text>
<text x="390.3" y="43.1">X1</text>
<text x="16.4" y="58.7">C19</text>
<text x="248.6" y="58.6">15pF</text>
<text x="249.3" y="55.1">C12</text>
<text x="15.2" y="62.2">0.1uF</text>
<text x="249.2" y="76.2">C13</text>
<text x="165.6" y="83">OV2640 FPC</text>
<text x="176.4" y="79.9">FPC1</text>
<text x="248" y="79.9">0.1uF</text>
<text x="376.2" y="87.1">R10</text>
<text x="137.9" y="95.4">10K</text>
<text x="137.9" y="92.3">R16</text>
<text x="236.9" y="92.1">R15</text>
<text x="244.9" y="92.1">1K</text>
<text x="376.2" y="90.3">100K</text>
<text x="310.8" y="97.5">R14</text>
<text x="310.9" y="101.1">10K</text>
<text x="344.3" y="99.3">R12</text>
<text x="314.4" y="105.1">C20</text>
<text x="328.6" y="106.5">R11</text>
<text x="344.4" y="102.8">10K</text>
<text x="372.2" y="104.5">U9.1</text>
<text x="278.7" y="113.4">C24</text>
<text x="314.4" y="108.3">0.1uF</text>
<text x="328.6" y="109.7">1K</text>
<text x="371.9" y="108.1">LM358</text>
<text x="278.7" y="116.5">220uF MIC</text>
<text x="344.3" y="124">R13</text>
<text x="378" y="125.9">0.1uF</text>
<text x="378" y="122.8">C22</text>
<text x="324" y="129.3">1uF</text>
<text x="344.4" y="127.5">10K</text>
<text x="18.2" y="153.9">Button-SMD</text>
<text x="24.5" y="150.4">SW1</text>
<text x="44.4" y="153.6">10K</text>
<text x="44.4" y="150.5">R6</text>
<text x="239.5" y="155.9">R3</text>
<text x="239.5" y="159.1">10K</text>
<text x="335.5" y="161">R17</text>
<text x="232.8" y="171.5">C10</text>
<text x="337.1" y="171.5">Q2</text>
<text x="45.9" y="178.6">C11</text>
<text x="232.8" y="174.7">0.1uF</text>
<text x="337.6" y="174.9">AO3401A</text>
<text x="45.9" y="181.8">0.1uF</text>
<text x="200.7" y="197.2">XC6206P282MR</text>
<text x="200.7" y="193.9">U3</text>
<text x="306.2" y="192.7">1.25T-1-2AW</text>
<text x="307.2" y="196.2">SPK</text>
<text x="63.3" y="202.7">AMS1117-3.3</text>
<text x="63.3" y="199.6">U6</text>
<text x="96.3" y="208.7">0.1Ohm</text>
<text x="98.3" y="205.1">R9</text>
<text x="227.5" y="213.5">10uF</text>
<text x="227.5" y="210.3">C4</text>
<text x="241.7" y="213.5">0.1uF</text>
<text x="241.7" y="210.3">C6</text>
<text x="71.1" y="220.9">C15</text>
<text x="94" y="220.9">C18</text>
<text x="290.7" y="221">R7</text>
<text x="45.9" y="225.8">10uF</text>
<text x="45.9" y="222.7">C16</text>
<text x="70.3" y="224.5">10uF</text>
<text x="93.3" y="224.5">0.1uF</text>
<text x="289.9" y="224.6">10K</text>
<text x="333.1" y="225.7">APS6404L-3SQR</text>
<text x="333.1" y="222.5">U5</text>
<text x="378.9" y="226.5">1uF</text>
<text x="378.9" y="223.3">C9</text>
<text x="19.4" y="238.2">100uF</text>
<text x="19.4" y="235.1">C5</text>
<text x="198.7" y="236.4">U4</text>
<text x="66.8" y="243.3">AMS1117-3.3</text>
<text x="66.8" y="240.1">U2</text>
<text x="103.6" y="245.7">R8</text>
<text x="135.9" y="245.7">AO3401A</text>
<text x="140.9" y="242.6">Q1</text>
<text x="185.1" y="240.4">XC6206P122MR</text>
<text x="227.5" y="245.3">10uF</text>
<text x="227.5" y="242.1">C7</text>
<text x="241.7" y="245.3">0.1uF</text>
<text x="241.7" y="242.1">C8</text>
<text x="99.8" y="249.2">0.1Ohm</text>
<text x="49.4" y="263.3">C1</text>
<text x="75.5" y="261.5">C2</text>
<text x="97.5" y="261.5">C17</text>
<text x="113.4" y="263.3">3.6 ZMM</text>
<text x="116.8" y="259.8">D1</text>
<text x="132.6" y="261.6">R1</text>
<text x="174.6" y="262.9">10uF</text>
<text x="174.6" y="259.7">C3</text>
<text x="49.4" y="266.4">10uF</text>
<text x="73.9" y="265">10uF</text>
<text x="96.8" y="265">0.1uF</text>
<text x="132.6" y="264.8">10K</text>
<text x="145" y="275.7">R2</text>
<text x="145" y="278.9">1K</text>
</g>
<g font-size="3.2" fill="#800">
<text x="41.6" y="7.2">1</text>
<text x="110.8" y="7.2">2</text>
<text x="179.9" y="7.2">3</text>
<text x="249.1" y="7.2">4</text>
<text x="318.2" y="7.2">5</text>
<text x="4.1" y="42.3">A</text>
<text x="405.9" y="42.3">A</text>
<text x="4.1" y="111.5">B</text>
<text x="405.9" y="111.5">B</text>
<text x="322.8" y="126.3">AC21</text>
<text x="4.1" y="180.6">C</text>
<text x="405.9" y="180.6">C</text>
<text x="4.1" y="249.8">D</text>
<text x="405.9" y="249.8">D</text>
<text x="41.6" y="288">1</text>
<text x="110.8" y="288">2</text>
<text x="179.9" y="288">3</text>
<text x="249.1" y="288">4</text>
<text x="318.2" y="288">5</text>
</g>
<g font-size="3.2" fill="#00f">
<text x="221.2" y="19.6">TWI_SCK</text>
<text x="294.2" y="24.4" transform="rotate(-90 294.2 24.4)">1</text>
<text x="297.7" y="24.4" transform="rotate(-90 297.7 24.4)">2</text>
<text x="301.3" y="24.4" transform="rotate(-90 301.3 24.4)">3</text>
<text x="304.8" y="24.4" transform="rotate(-90 304.8 24.4)">4</text>
<text x="308.3" y="24.4" transform="rotate(-90 308.3 24.4)">5</text>
<text x="311.9" y="24.4" transform="rotate(-90 311.9 24.4)">6</text>
<text x="315.4" y="24.4" transform="rotate(-90 315.4 24.4)">7</text>
<text x="318.9" y="24.4" transform="rotate(-90 318.9 24.4)">8</text>
<text x="340.1" y="24.4" transform="rotate(-90 340.1 24.4)">1</text>
<text x="343.6" y="24.4" transform="rotate(-90 343.6 24.4)">2</text>
<text x="347.1" y="24.4" transform="rotate(-90 347.1 24.4)">3</text>
<text x="350.7" y="24.4" transform="rotate(-90 350.7 24.4)">4</text>
<text x="354.2" y="24.4" transform="rotate(-90 354.2 24.4)">5</text>
<text x="190.1" y="32.8" transform="rotate(-90 190.1 32.8)">26</text>
<text x="221.2" y="31.9">TWI_SDA</text>
<text x="66.6" y="41.3">2</text>
<text x="107.8" y="41.3">37 CSI_HSYNC</text>
<text x="203" y="39.2">D0</text>
<text x="209.9" y="37.7">1</text>
<text x="209.9" y="41.3">2</text>
<text x="337.8" y="40.9" transform="rotate(-90 337.8 40.9)">U0TXD</text>
<text x="341.3" y="40.9" transform="rotate(-90 341.3 40.9)">U0RXD</text>
<text x="32.5" y="44.3">E32_RST</text>
<text x="32.5" y="47.8">MIC_IN</text>
<text x="66.6" y="44.8">3</text>
<text x="70.1" y="46.6">EN</text>
<text x="70.1" y="43">3V3</text>
<text x="98.4" y="43">IO23</text>
<text x="98.4" y="46.6">IO22</text>
<text x="107.8" y="44.8">36 CSI_PCLK</text>
<text x="191.6" y="43.8" transform="rotate(-90 191.6 43.8)">PAD2</text>
<text x="203" y="42.7">D1</text>
<text x="203" y="46.2">D4</text>
<text x="209.9" y="44.8">3</text>
<text x="215.9" y="47.8">CSI_D1</text>
<text x="215.9" y="44.3">CSI_D2</text>
<text x="351.9" y="46.2" transform="rotate(-90 351.9 46.2)">CSI_MCLK</text>
<text x="32.5" y="51.3">CSI_D5</text>
<text x="66.6" y="51.9">5</text>
<text x="70.1" y="53.6">SENSOR_VN</text>
<text x="97.5" y="53.6">RXD0</text>
<text x="97.7" y="50.1">TXD0</text>
<text x="107.8" y="48.3">35 U0TXD</text>
<text x="107.8" y="51.9">34 U0RXD</text>
<text x="203" y="49.7">D3</text>
<text x="203" y="53.3">D5</text>
<text x="209.9" y="48.3">4</text>
<text x="209.9" y="51.9">5</text>
<text x="215.9" y="51.3">CSI_D3</text>
<text x="32.5" y="54.9">CSI_D6</text>
<text x="32.5" y="58.4">CSI_D7</text>
<text x="66.6" y="58.9">7</text>
<text x="66.6" y="55.4">6</text>
<text x="70.1" y="57.2">IO34</text>
<text x="98.4" y="57.2">IO21</text>
<text x="107.8" y="55.4">33 CSI_D3</text>
<text x="107.8" y="58.9">32</text>
<text x="203" y="56.8">D2</text>
<text x="209.9" y="55.4">6</text>
<text x="209.9" y="58.9">7</text>
<text x="215.9" y="58.4">CSI_D4</text>
<text x="215.9" y="54.9">CSI_D0</text>
<text x="309.6" y="58.6" transform="rotate(-90 309.6 58.6)">HS2_CMD_MOTA</text>
<text x="313.1" y="58.6" transform="rotate(-90 313.1 58.6)">HS2_DATA0_MOTB</text>
<text x="32.5" y="65.4">CAM_PWR</text>
<text x="32.5" y="61.9">CSI_D4</text>
<text x="66.6" y="66">9</text>
<text x="66.6" y="62.4">8</text>
<text x="70.1" y="64.2">IO32</text>
<text x="70.1" y="60.7">IO35</text>
<text x="98.4" y="64.2">IO19</text>
<text x="101.7" y="60.7">NC</text>
<text x="107.8" y="62.4">31 CSI_D2</text>
<text x="107.8" y="66">30 CSI_D1</text>
<text x="199.3" y="63.9">PCLK</text>
<text x="203" y="60.3">D6</text>
<text x="209.9" y="62.4">8</text>
<text x="209.9" y="66">9</text>
<text x="215.9" y="65.4">CSI_D5</text>
<text x="215.9" y="61.9">CSI_PCLK</text>
<text x="295.5" y="60.3" transform="rotate(-90 295.5 60.3)">HS2_CLK_MOTS_0</text>
<text x="299" y="60.3" transform="rotate(-90 299 60.3)">HS2_DATA2_MOTS_1</text>
<text x="302.5" y="60.3" transform="rotate(-90 302.5 60.3)">HS2_DATA3_MOTS_2</text>
<text x="316.6" y="63.9" transform="rotate(-90 316.6 63.9)">HS2_DATA1_MOTSLEEP</text>
<text x="32.5" y="69">CSI_VSYNC</text>
<text x="64.6" y="69.5">10</text>
<text x="70.1" y="71.3">IO25</text>
<text x="70.1" y="67.7">IO33</text>
<text x="98.4" y="67.7">IO18</text>
<text x="100.4" y="71.3">IO5</text>
<text x="107.8" y="69.5">29 CSI_D0</text>
<text x="197.7" y="70.9">DGND</text>
<text x="203" y="67.4">D7</text>
<text x="209.9" y="69.5">10</text>
<text x="32.5" y="72.5">TWI_SDA</text>
<text x="32.5" y="76">TWI_SCK</text>
<text x="64.6" y="76.6">12</text>
<text x="64.6" y="73">11</text>
<text x="70.1" y="74.8">IO26</text>
<text x="98.4" y="74.8">IO17</text>
<text x="107.8" y="73">28 PSRAM_CLK</text>
<text x="107.8" y="76.6">27 U2RXD_IO16</text>
<text x="199.1" y="78">XCLK</text>
<text x="203" y="74.4">D8</text>
<text x="209.9" y="73">11 CSI_D6</text>
<text x="209.9" y="76.6">12 CSI_MCLK</text>
<text x="32.5" y="79.6">HS2_CLK_MOTS_0</text>
<text x="32.5" y="83.1">HS2_DATA2_MOTS_1</text>
<text x="64.6" y="83.6">14</text>
<text x="64.6" y="80.1">13</text>
<text x="70.1" y="81.8">IO14</text>
<text x="70.1" y="78.3">IO27</text>
<text x="98.4" y="78.3">IO16</text>
<text x="100.4" y="81.8">IO4</text>
<text x="107.8" y="80.1">26 HS2_DATA1_MOTSLEEP</text>
<text x="107.8" y="83.6">25 CSI_MCLK</text>
<text x="203" y="81.5">D9</text>
<text x="209.9" y="80.1">13 CSI_D7</text>
<text x="209.9" y="83.6">14</text>
<text x="70.1" y="85.4">IO12</text>
<text x="100.4" y="85.4">IO0</text>
<text x="195.4" y="85">DOVDD</text>
<text x="197.9" y="88.5">DVDD</text>
<text x="209.9" y="87.1">15</text>
<text x="76.9" y="93.5" transform="rotate(-90 76.9 93.5)">IO13</text>
<text x="80.4" y="93.5" transform="rotate(-90 80.4 93.5)">SD2</text>
<text x="84" y="93.5" transform="rotate(-90 84 93.5)">SD3</text>
<text x="87.5" y="93.5" transform="rotate(-90 87.5 93.5)">CMD</text>
<text x="91" y="93.5" transform="rotate(-90 91 93.5)">CLK</text>
<text x="94.5" y="93.5" transform="rotate(-90 94.5 93.5)">SD0</text>
<text x="98.1" y="93.5" transform="rotate(-90 98.1 93.5)">SD1</text>
<text x="101.6" y="93.5" transform="rotate(-90 101.6 93.5)">IO15</text>
<text x="105.1" y="93.5" transform="rotate(-90 105.1 93.5)">IO2</text>
<text x="197.6" y="95.6">PWDN</text>
<text x="199" y="92.1">HREF</text>
<text x="209.9" y="90.7">16 CSI_HSYNC</text>
<text x="209.9" y="94.2">17</text>
<text x="75.5" y="98.4" transform="rotate(-90 75.5 98.4)">16</text>
<text x="79" y="98.4" transform="rotate(-90 79 98.4)">17</text>
<text x="82.5" y="98.4" transform="rotate(-90 82.5 98.4)">18</text>
<text x="86.1" y="98.4" transform="rotate(-90 86.1 98.4)">19</text>
<text x="89.6" y="98.4" transform="rotate(-90 89.6 98.4)">20</text>
<text x="93.1" y="98.4" transform="rotate(-90 93.1 98.4)">21</text>
<text x="96.7" y="98.4" transform="rotate(-90 96.7 98.4)">22</text>
<text x="100.2" y="98.4" transform="rotate(-90 100.2 98.4)">23</text>
<text x="103.7" y="98.4" transform="rotate(-90 103.7 98.4)">24</text>
<text x="196.6" y="99.1">VSYNC</text>
<text x="209.9" y="97.7">18 CSI_VSYNC</text>
<text x="209.9" y="101.2">19 CAM_RST</text>
<text x="197.1" y="102.7">RESET</text>
<text x="199.2" y="106.2">SIOC</text>
<text x="209.9" y="104.8">20 TWI_SCK</text>
<text x="198.2" y="109.7">AVDD</text>
<text x="199" y="113.2">SIOD</text>
<text x="209.9" y="108.3">21</text>
<text x="209.9" y="111.8">22 TWI_SDA</text>
<text x="301.8" y="113.6">1</text>
<text x="305.3" y="111.8">1</text>
<text x="359.2" y="111.8">2</text>
<text x="198" y="116.8">AGND</text>
<text x="209.9" y="115.4">23</text>
<text x="209.9" y="118.9">24</text>
<text x="301.8" y="117.1">2</text>
<text x="305.3" y="115.4">2</text>
<text x="359.2" y="118.9">3</text>
<text x="379.6" y="115.4">1</text>
<text x="390.5" y="114.8">MIC_IN</text>
<text x="191.6" y="122.1" transform="rotate(-90 191.6 122.1)">PAD1</text>
<text x="194.4" y="120.3">STROBE</text>
<text x="75" y="130.9" transform="rotate(-90 75 130.9)">HS2_DATA3_MOTS_2</text>
<text x="78.5" y="130.9" transform="rotate(-90 78.5 130.9)">SD2</text>
<text x="82" y="130.9" transform="rotate(-90 82 130.9)">SD3</text>
<text x="92.6" y="130.9" transform="rotate(-90 92.6 130.9)">SD0</text>
<text x="96.1" y="130.9" transform="rotate(-90 96.1 130.9)">SD1</text>
<text x="99.7" y="130.9" transform="rotate(-90 99.7 130.9)">HS2_CMD_MOTA</text>
<text x="103.2" y="130.9" transform="rotate(-90 103.2 130.9)">HS2_DATA0_MOTB</text>
<text x="190.1" y="128.6" transform="rotate(-90 190.1 128.6)">25</text>
<text x="22.6" y="159.8" transform="rotate(-90 22.6 159.8)">1</text>
<text x="36.7" y="159.8" transform="rotate(-90 36.7 159.8)">3</text>
<text x="219.4" y="160.7">CAM_RST</text>
<text x="44.8" y="162.5">E32_RST</text>
<text x="22.6" y="168.9" transform="rotate(-90 22.6 168.9)">2</text>
<text x="36.7" y="168.9" transform="rotate(-90 36.7 168.9)">4</text>
<text x="304.6" y="173.3">U0TXD</text>
<text x="321.2" y="182.4">1</text>
<text x="321.2" y="185.9">2</text>
<text x="324.7" y="180.6">1</text>
<text x="324.7" y="184.1">2</text>
<text x="201.8" y="203.2">Vout</text>
<text x="211.7" y="201.8">2</text>
<text x="192" y="208.8">3</text>
<text x="37.7" y="210.1">RegOut2</text>
<text x="50.7" y="210.6">2</text>
<text x="50.7" y="214.1">3</text>
<text x="54.2" y="212.4">Vout</text>
<text x="54.2" y="215.9">Vin</text>
<text x="69" y="212.4">Vout</text>
<text x="77.8" y="210.6">4</text>
<text x="83.6" y="210.1">RegOut2</text>
<text x="196.5" y="210.3">Vin</text>
<text x="211.7" y="215.9">1</text>
<text x="201.9" y="217.3">GND</text>
<text x="288.2" y="229.5">U2RXD_IO16</text>
<text x="297" y="233">SD0</text>
<text x="308.3" y="230">1</text>
<text x="308.3" y="233.5">2</text>
<text x="311.7" y="231.8">CE#</text>
<text x="360" y="233.5">7</text>
<text x="365.8" y="233">SD2</text>
<text x="297" y="236.5">SD3</text>
<text x="308.3" y="237.1">3</text>
<text x="311.7" y="235.3">SO/SIN[1]</text>
<text x="311.7" y="238.8">SIO[2]</text>
<text x="347.6" y="235.3">SIO[3]</text>
<text x="350.2" y="238.8">SCLK</text>
<text x="360" y="237.1">6</text>
<text x="365.8" y="236.5">PSRAM_CLK</text>
<text x="342.7" y="242.4">SI/SIO[0]</text>
<text x="360" y="240.6">5</text>
<text x="365.8" y="240.1">SD1</text>
<text x="41.3" y="250.6">RegOut1</text>
<text x="54.3" y="251.2">2</text>
<text x="81.3" y="251.2">4</text>
<text x="87.1" y="250.6">RegOut1</text>
<text x="152.4" y="250.6">3V3_LP</text>
<text x="193.6" y="247.7">2</text>
<text x="193.6" y="251.2">3</text>
<text x="197.1" y="249.4">VOUT</text>
<text x="54.3" y="254.7">3</text>
<text x="57.7" y="252.9">Vout</text>
<text x="57.7" y="256.5">Vin</text>
<text x="72.5" y="252.9">Vout</text>
<text x="197.1" y="252.9">VIN</text>
<text x="120.6" y="280.6">CAM_PWR</text>
</g>
<g font-size="3.2">
<text x="89.6" y="27.3" transform="rotate(-90 89.6 27.3)">39</text>
<text x="66.6" y="37.7">1</text>
<text x="70.1" y="39.5">GND</text>
<text x="90.7" y="36.1" transform="rotate(-90 90.7 36.1)">GND</text>
<text x="99" y="39.5">GND</text>
<text x="107.8" y="37.7">38</text>
<text x="73.4" y="93.5" transform="rotate(-90 73.4 93.5)">GND</text>
<text x="72" y="98.4" transform="rotate(-90 72 98.4)">15</text>
<text x="370.1" y="126.9" transform="rotate(-90 370.1 126.9)">4</text>
<text x="50.7" y="207.1">1</text>
<text x="54.2" y="208.8">GND/ADJ</text>
<text x="193.6" y="244.1">1</text>
<text x="197.1" y="245.9">VSS</text>
<text x="308.3" y="240.6">4</text>
<text x="311.7" y="242.4">VSS</text>
<text x="54.3" y="247.7">1</text>
<text x="57.7" y="249.4">GND/ADJ</text>
</g>
<g font-size="3.2" fill="#f00">
<text x="66.6" y="48.3">4</text>
<text x="70.1" y="50.1">SENSOR_VP</text>
<text x="370.1" y="106.5" transform="rotate(-90 370.1 106.5)">8</text>
<text x="351.5" y="231.8">VDD</text>
<text x="360" y="230">8</text>
</g>
<g font-size="2.1" fill="#a54b4b">
<text x="387.6" y="28.6">2</text>
<text x="387.6" y="32.1">1</text>
</g>
</svg>
